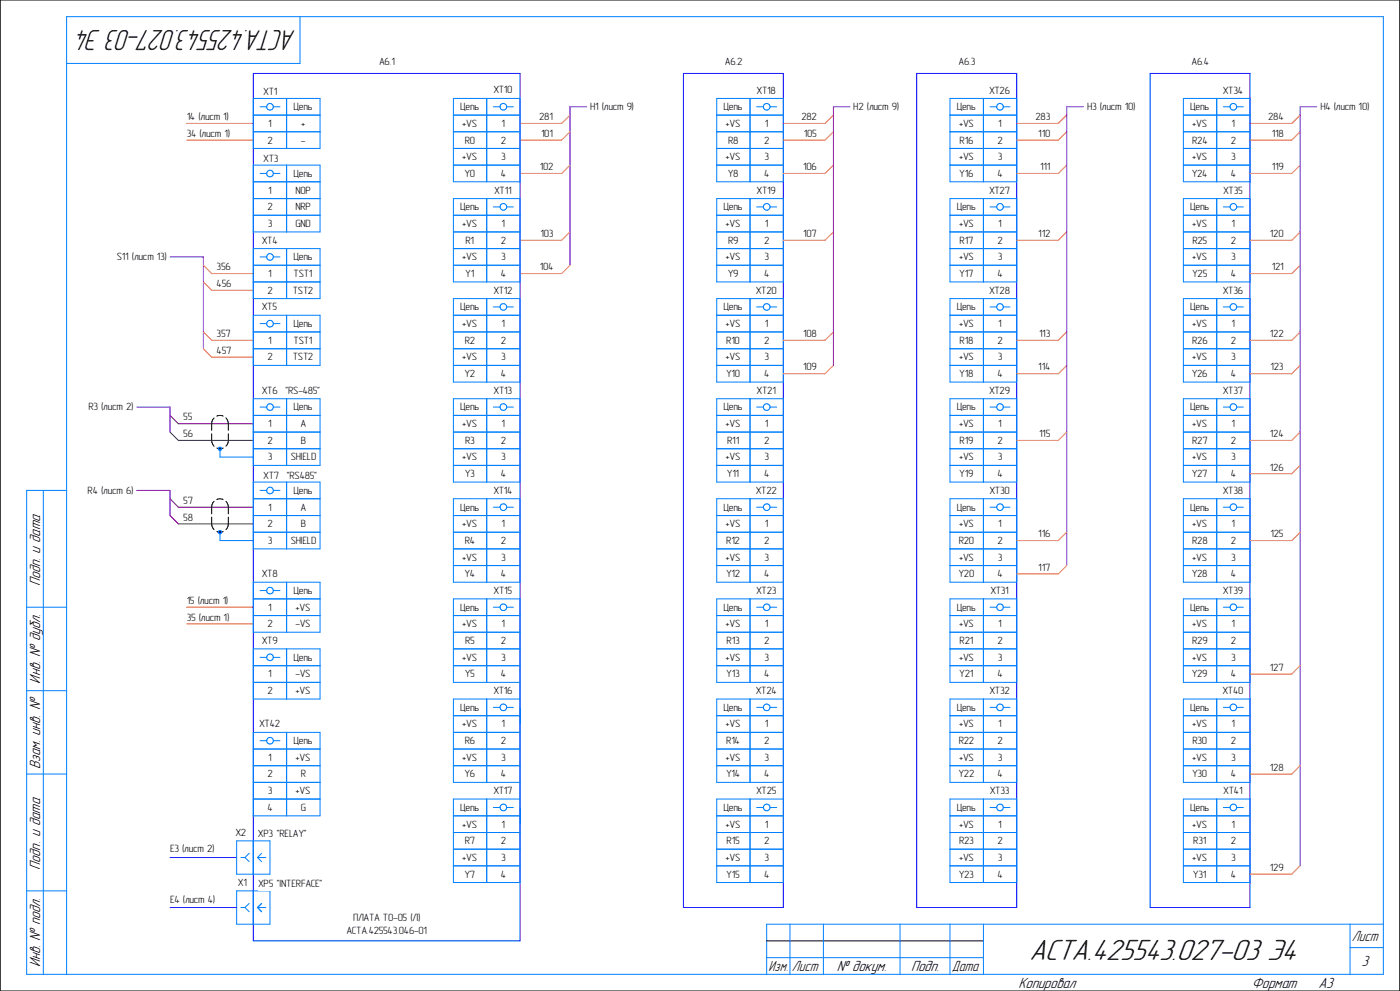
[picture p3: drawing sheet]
<svg xmlns="http://www.w3.org/2000/svg" width="420mm" height="297mm" viewBox="0 0 420 297" stroke-linecap="round" stroke-linejoin="round" font-family="sans-serif">
<g fill="none" stroke="#000" stroke-width=".3">
<path d="M-.1 0v297M63.5 130a4.2 4.2 0 0 0 .7 3.8M64.2 125.3a3.9 3.9 0 0 0-.7 3.7M65 124.7l1-.2 .9 .2M65.1 134.3l.9 .2 1-.2M67.8 125.2a4.2 4.2 0 0 1 .7 3.8M68.5 130a3.9 3.9 0 0 1-.7 3.7M63.5 155a4.1 4.1 0 0 0 .7 3.7M64.2 150.2a3.9 3.9 0 0 0-.7 3.8M65.1 159.3l.9 .2 1-.2M66.9 149.7a2.07 2.07 0 0 0-1.9 0M67.8 150.2a4.1 4.1 0 0 1 .7 3.8"/>
<path d="M68.5 155a3.9 3.9 0 0 1-.7 3.7"/>
</g>
<path d="M65.5 134h1v1h-1zM65.5 159h1v1h-1z" fill="#000"/>
<path d="M76 22h80v260h-80zM205 22h30v250h-30zM275 22h30v250h-30zM345 22h30v250h-30z" fill="none" stroke="#00f" stroke-width=".3"/>
<g fill="none" stroke="#0080ff" stroke-width=".3">
<path d="M76 34.5h20M76 29.5h20v15h-20zM76 39.5h20M78 32h2M82 32h2M86 29.5v15M136 34.5h20M136 29.5h20v25h-20zM136 39.5h20M146 29.5v25M148 32h2M152 32h2"/>
<path d="M215 34.5h20M215 29.5h20v25h-20zM215 39.5h20M225 29.5v25M227 32h2M231 32h2M285 34.5h20M285 29.5h20v25h-20zM285 39.5h20M295 29.5v25M297 32h2M301 32h2"/>
<path d="M355 34.5h20M355 29.5h20v25h-20zM355 39.5h20M365 29.5v25M367 32h2M371 32h2M76 49.5h20v20h-20zM76 54.5h20M76 59.5h20M78 52h2M82 52h2M86 49.5v20"/>
<path d="M136 44.5h20M136 49.5h20M136 59.5h20v25h-20zM146 59.5v25M215 44.5h20M215 49.5h20M215 59.5h20v25h-20zM225 59.5v25M285 44.5h20M285 49.5h20M285 59.5h20v25h-20zM295 59.5v25"/>
<path d="M355 59.5h20v25h-20zM355 44.5h20M355 49.5h20M365 59.5v25M76 64.5h20M76 74.5h20v15h-20zM76 79.5h20M78 77h2M82 77h2M86 74.5v15M136 64.5h20M136 69.5h20"/>
<path d="M136 74.5h20M136 79.5h20M148 62h2M152 62h2M215 64.5h20M215 69.5h20M215 74.5h20M215 79.5h20M227 62h2M231 62h2M285 64.5h20M285 69.5h20"/>
<path d="M285 74.5h20M285 79.5h20M297 62h2M301 62h2M355 64.5h20M355 69.5h20M355 74.5h20M355 79.5h20M367 62h2M371 62h2M76 84.5h20M76 94.5h20v15h-20z"/>
<path d="M76 99.5h20M78 97h2M82 97h2M86 94.5v15M136 94.5h20M136 89.5h20v25h-20zM136 99.5h20M146 89.5v25M148 92h2M152 92h2M215 94.5h20M215 89.5h20v25h-20z"/>
<path d="M215 99.5h20M225 89.5v25M227 92h2M231 92h2M285 94.5h20M285 89.5h20v25h-20zM285 99.5h20M295 89.5v25M297 92h2M301 92h2M355 89.5h20v25h-20zM355 94.5h20"/>
<path d="M355 99.5h20M365 89.5v25M367 92h2M371 92h2M76 104.5h20M76 119.5h20v20h-20zM86 119.5v20M136 104.5h20M136 109.5h20M136 119.5h20v25h-20zM146 119.5v25M215 104.5h20"/>
<path d="M215 109.5h20M215 119.5h20v25h-20zM225 119.5v25M285 104.5h20M285 109.5h20M285 119.5h20v25h-20zM295 119.5v25M355 119.5h20v25h-20zM355 104.5h20M355 109.5h20M365 119.5v25M66 134.5v2.5h10"/>
<path d="M76 124.5h20M76 129.5h20M76 134.5h20M78 122h2M82 122h2M136 124.5h20M136 129.5h20M136 134.5h20M136 139.5h20M148 122h2M152 122h2M215 124.5h20"/>
<path d="M215 129.5h20M215 134.5h20M215 139.5h20M227 122h2M231 122h2M285 124.5h20M285 129.5h20M285 134.5h20M285 139.5h20M297 122h2M301 122h2M355 124.5h20"/>
<path d="M355 129.5h20M355 134.5h20M355 139.5h20M367 122h2M371 122h2M66 159.5v2.5h10M76 144.5h20v20h-20zM76 154.5h20M76 149.5h20M76 159.5h20M78 147h2M82 147h2"/>
<path d="M86 144.5v20M136 154.5h20M136 149.5h20v25h-20zM136 159.5h20M146 149.5v25M148 152h2M152 152h2M215 154.5h20M215 159.5h20M225 149.5v25M227 152h2M231 152h2"/>
<path d="M285 154.5h20M285 149.5h20v25h-20zM285 159.5h20M295 149.5v25M297 152h2M301 152h2M355 149.5h20v25h-20zM355 154.5h20M355 159.5h20M365 149.5v25M367 152h2M371 152h2"/>
<path d="M76 174.5h20v15h-20zM76 179.5h20M78 177h2M82 177h2M86 174.5v15M136 164.5h20M136 169.5h20M146 179.5v25M215 164.5h20M215 169.5h20M225 179.5v25M235 174.5h-20v-25h20v115h-20v-25h20"/>
<path d="M235 179.5h-20v25h20M285 164.5h20M285 169.5h20M285 179.5h20v25h-20zM295 179.5v25M355 179.5h20v25h-20zM355 164.5h20M355 169.5h20M365 179.5v25M76 184.5h20M76 194.5h20v15h-20zM76 199.5h20"/>
<path d="M78 197h2M82 197h2M86 194.5v15M136 184.5h20M136 189.5h20M136 194.5h20M136 199.5h20M148 182h2M152 182h2M215 184.5h20M215 189.5h20M215 194.5h20"/>
<path d="M215 199.5h20M227 182h2M231 182h2M285 184.5h20M285 189.5h20M285 194.5h20M285 199.5h20M297 182h2M301 182h2M355 184.5h20M355 189.5h20M355 194.5h20"/>
<path d="M355 199.5h20M367 182h2M371 182h2M76 204.5h20M76 219.5h20v25h-20zM86 219.5v25M136 214.5h20M136 219.5h20M146 209.5v25M148 212h2M152 212h2M156 204.5h-20v-25h20v85h-20v-25h20"/>
<path d="M156 209.5h-20v25h20M215 214.5h20M215 219.5h20M225 209.5v25M227 212h2M231 212h2M235 209.5h-20v25h20M285 214.5h20M285 209.5h20v25h-20zM285 219.5h20M295 209.5v25M297 212h2"/>
<path d="M301 212h2M355 209.5h20v25h-20zM355 214.5h20M355 219.5h20M365 209.5v25M367 212h2M371 212h2M76 224.5h20M76 229.5h20M76 234.5h20M76 239.5h20M78 222h2"/>
<path d="M82 222h2M136 224.5h20M136 229.5h20M146 239.5v25M215 224.5h20M215 229.5h20M225 239.5v25M285 224.5h20M285 229.5h20M285 239.5h20v25h-20zM295 239.5v25M355 239.5h20v25h-20z"/>
<path d="M355 224.5h20M355 229.5h20M365 239.5v25M71 252h10v10h-10zM72.3 257h1.2M73.5 257l1.3 1.2M74.8 255.7l-1.3 1.3M76 252v10M77.3 257l1.2 1.2M77.3 257h2.5M78.5 255.7l-1.2 1.3M136 244.5h20"/>
<path d="M136 249.5h20M136 254.5h20M136 259.5h20M148 242h2M152 242h2M215 244.5h20M215 249.5h20M215 254.5h20M215 259.5h20M227 242h2M231 242h2M285 244.5h20"/>
<path d="M285 249.5h20M285 254.5h20M285 259.5h20M297 242h2M301 242h2M355 244.5h20M355 249.5h20M355 254.5h20M355 259.5h20M367 242h2M371 242h2M71 267h10v10h-10z"/>
<path d="M72.3 272h1.2M73.5 272l1.3 1.3M74.8 270.8l-1.3 1.2M76 267v10M77.3 272l1.2 1.3M77.3 272h2.5M78.5 270.8l-1.2 1.2"/>
<circle cx="81" cy="32" r="1.01"/>
<circle cx="151" cy="32" r="1.01"/>
<circle cx="230" cy="32" r="1.01"/>
<circle cx="300" cy="32" r="1.01"/>
<circle cx="370" cy="32" r="1"/>
<circle cx="81" cy="52" r="1"/>
<circle cx="81" cy="77" r="1"/>
<circle cx="151" cy="62" r="1"/>
<circle cx="230" cy="62" r="1"/>
<circle cx="300" cy="62" r="1"/>
<circle cx="370" cy="62" r="1"/>
<circle cx="81" cy="97" r="1"/>
<circle cx="151" cy="92" r="1.01"/>
<circle cx="230" cy="92" r="1.01"/>
<circle cx="300" cy="92" r="1.01"/>
<circle cx="370" cy="92" r="1.01"/>
<circle cx="66" cy="134.5" r=".5"/>
<circle cx="81" cy="122" r="1.01"/>
<circle cx="151" cy="122" r="1.01"/>
<circle cx="230" cy="122" r="1.01"/>
<circle cx="300" cy="122" r="1.01"/>
<circle cx="370" cy="122" r="1.01"/>
<circle cx="66" cy="159.5" r=".51"/>
<circle cx="81" cy="147" r="1"/>
<circle cx="151" cy="152" r="1"/>
<circle cx="230" cy="152" r="1"/>
<circle cx="300" cy="152" r="1"/>
<circle cx="370" cy="152" r="1"/>
<circle cx="81" cy="177" r="1"/>
<circle cx="81" cy="197" r="1"/>
<circle cx="151" cy="182" r="1.01"/>
<circle cx="230" cy="182" r="1.01"/>
<circle cx="300" cy="182" r="1.01"/>
<circle cx="370" cy="182" r="1.01"/>
<circle cx="151" cy="212" r="1.01"/>
<circle cx="230" cy="212" r="1.01"/>
<circle cx="300" cy="212" r="1.01"/>
<circle cx="370" cy="212" r="1.01"/>
<circle cx="81" cy="222" r="1"/>
<circle cx="151" cy="242" r="1"/>
<circle cx="230" cy="242" r="1"/>
<circle cx="300" cy="242" r="1"/>
<circle cx="370" cy="242" r="1"/>
</g>
<path d="M176 32h-5v47.5M255 32h-5v77.5M325 32h-5v137.5M395 32h-5v227.5M51 77h10v27.5M41 122h10v7.5M41 147h10v7.5M51 257h20M51 272h20" fill="none" stroke="#8000ff" stroke-width=".3"/>
<path d="M56 37h20M171 34.5l-2.5 2.5h-12.5M250 34.5l-2.5 2.5h-12.5M320 34.5l-2.5 2.5h-12.5M390 34.5l-2.5 2.5h-12.5M56 182h20" fill="none" stroke="#f00" stroke-width=".3"/>
<g fill="none" stroke="#ff8000" stroke-width=".3">
<path d="M171 39.5l-2.5 2.5h-12.5M250 39.5l-2.5 2.5h-12.5M320 39.5l-2.5 2.5h-12.5M390 39.5l-2.5 2.5h-12.5M56 42h20M171 49.5l-2.5 2.5h-12.5M250 49.5l-2.5 2.5h-12.5M320 49.5l-2.5 2.5h-12.5M390 49.5l-2.5 2.5h-12.5M61 79.5l2.5 2.5h12.5M171 69.5l-2.5 2.5h-12.5M171 79.5l-2.5 2.5h-12.5"/>
<path d="M250 69.5l-2.5 2.5h-12.5M320 69.5l-2.5 2.5h-12.5M390 69.5l-2.5 2.5h-12.5M390 79.5l-2.5 2.5h-12.5M61 84.5l2.5 2.5h12.5M61 99.5l2.5 2.5h12.5M250 99.5l-2.5 2.5h-12.5M320 99.5l-2.5 2.5h-12.5M390 99.5l-2.5 2.5h-12.5M61 104.5l2.5 2.5h12.5M250 109.5l-2.5 2.5h-12.5M320 109.5l-2.5 2.5h-12.5"/>
<path d="M390 109.5l-2.5 2.5h-12.5M320 129.5l-2.5 2.5h-12.5M390 139.5l-2.5 2.5h-12.5M390 129.5l-2.5 2.5h-12.5M320 159.5l-2.5 2.5h-12.5M390 159.5l-2.5 2.5h-12.5M320 169.5l-2.5 2.5h-12.5M56 187h20M390 199.5l-2.5 2.5h-12.5M390 229.5l-2.5 2.5h-12.5M390 259.5l-2.5 2.5h-12.5"/>
</g>
<path d="M51 124.5l2.5 2.5h22.5M51 129.5l2.5 2.5h22.5M51 149.5l2.5 2.5h22.5M51 154.5l2.5 2.5h22.5" fill="none" stroke="#800040" stroke-width=".3"/>
<g fill="#fff">
<path d="M357 30.2h6v3.6h-6z"/>
<path d="M357.7 35.2h4.6v3.6h-4.6z"/>
<path d="M357.6 40.2h4.8v3.6h-4.8z"/>
<path d="M369.5 35.2h1v3.6h-1z"/>
<path d="M369.2 40.2h1.6v3.6h-1.6z"/>
<path d="M369.3 45.2h1.4v3.6h-1.4z"/>
<path d="M369.2 50.2h1.6v3.6h-1.6z"/>
<path d="M357.5 50.2h5v3.6h-5z"/>
<path d="M357.7 45.2h4.6v3.6h-4.6z"/>
<path d="M357 60.2h6v3.6h-6z"/>
<path d="M357.7 65.2h4.6v3.6h-4.6z"/>
<path d="M357.7 70.2h4.6v3.6h-4.6z"/>
<path d="M369.5 65.2h1v3.6h-1z"/>
<path d="M369.2 70.2h1.6v3.6h-1.6z"/>
<path d="M369.3 75.2h1.4v3.6h-1.4z"/>
<path d="M369.2 80.2h1.6v3.6h-1.6z"/>
<path d="M357.6 80.2h4.8v3.6h-4.8z"/>
<path d="M357.7 75.2h4.6v3.6h-4.6z"/>
<path d="M357 90.2h6v3.6h-6z"/>
<path d="M357.7 95.2h4.6v3.6h-4.6z"/>
<path d="M357.6 100.2h4.8v3.6h-4.8z"/>
<path d="M369.5 95.2h1v3.6h-1z"/>
<path d="M369.2 100.2h1.6v3.6h-1.6z"/>
<path d="M369.3 105.2h1.4v3.6h-1.4z"/>
<path d="M369.2 110.2h1.6v3.6h-1.6z"/>
<path d="M357.5 110.2h5v3.6h-5z"/>
<path d="M357.7 105.2h4.6v3.6h-4.6z"/>
<path d="M357 120.2h6v3.6h-6z"/>
<path d="M357.7 125.2h4.6v3.6h-4.6z"/>
<path d="M357.6 130.2h4.8v3.6h-4.8z"/>
<path d="M369.5 125.2h1v3.6h-1z"/>
<path d="M369.2 130.2h1.6v3.6h-1.6z"/>
<path d="M369.3 135.2h1.4v3.6h-1.4z"/>
<path d="M369.2 140.2h1.6v3.6h-1.6z"/>
<path d="M357.5 140.2h5v3.6h-5z"/>
<path d="M357.7 135.2h4.6v3.6h-4.6z"/>
<path d="M357 150.2h6v3.6h-6z"/>
<path d="M357.7 155.2h4.6v3.6h-4.6z"/>
<path d="M357.6 160.2h4.8v3.6h-4.8z"/>
<path d="M369.5 155.2h1v3.6h-1z"/>
<path d="M369.2 160.2h1.6v3.6h-1.6z"/>
<path d="M369.3 165.2h1.4v3.6h-1.4z"/>
<path d="M369.2 170.2h1.6v3.6h-1.6z"/>
<path d="M357.5 170.2h5v3.6h-5z"/>
<path d="M357.7 165.2h4.6v3.6h-4.6z"/>
<path d="M357 180.2h6v3.6h-6z"/>
<path d="M357.7 185.2h4.6v3.6h-4.6z"/>
<path d="M357.6 190.2h4.8v3.6h-4.8z"/>
<path d="M369.5 185.2h1v3.6h-1z"/>
<path d="M369.2 190.2h1.6v3.6h-1.6z"/>
<path d="M369.3 195.2h1.4v3.6h-1.4z"/>
<path d="M369.2 200.2h1.6v3.6h-1.6z"/>
<path d="M357.5 200.2h5v3.6h-5z"/>
<path d="M357.7 195.2h4.6v3.6h-4.6z"/>
<path d="M357 210.2h6v3.6h-6z"/>
<path d="M357.7 215.2h4.6v3.6h-4.6z"/>
<path d="M357.7 220.2h4.6v3.6h-4.6z"/>
<path d="M369.5 215.2h1v3.6h-1z"/>
<path d="M369.2 220.2h1.6v3.6h-1.6z"/>
<path d="M369.3 225.2h1.4v3.6h-1.4z"/>
<path d="M369.2 230.2h1.6v3.6h-1.6z"/>
<path d="M357.6 230.2h4.8v3.6h-4.8z"/>
<path d="M357.7 225.2h4.6v3.6h-4.6z"/>
<path d="M357 240.2h6v3.6h-6z"/>
<path d="M357.7 245.2h4.6v3.6h-4.6z"/>
<path d="M358 250.2h4v3.6h-4z"/>
<path d="M369.5 245.2h1v3.6h-1z"/>
<path d="M369.2 250.2h1.6v3.6h-1.6z"/>
<path d="M369.3 255.2h1.4v3.6h-1.4z"/>
<path d="M369.2 260.2h1.6v3.6h-1.6z"/>
<path d="M357.9 260.2h4.2v3.6h-4.2z"/>
<path d="M357.7 255.2h4.6v3.6h-4.6z"/>
<path d="M366.8 25.2h6.4v3.6h-6.4z"/>
<path d="M366.9 55.2h6.2v3.6h-6.2z"/>
<path d="M366.8 85.2h6.4v3.6h-6.4z"/>
<path d="M366.8 115.2h6.4v3.6h-6.4z"/>
<path d="M366.8 145.2h6.4v3.6h-6.4z"/>
<path d="M366.8 175.2h6.4v3.6h-6.4z"/>
<path d="M366.7 205.2h6.6v3.6h-6.6z"/>
<path d="M367 235.2h6v3.6h-6z"/>
<path d="M287 30.2h6v3.6h-6z"/>
<path d="M287.7 35.2h4.6v3.6h-4.6z"/>
<path d="M287.9 40.2h4.2v3.6h-4.2z"/>
<path d="M299.5 35.2h1v3.6h-1z"/>
<path d="M299.2 40.2h1.6v3.6h-1.6z"/>
<path d="M299.3 45.2h1.4v3.6h-1.4z"/>
<path d="M299.2 50.2h1.6v3.6h-1.6z"/>
<path d="M287.8 50.2h4.4v3.6h-4.4z"/>
<path d="M287.7 45.2h4.6v3.6h-4.6z"/>
<path d="M287 60.2h6v3.6h-6z"/>
<path d="M287.7 65.2h4.6v3.6h-4.6z"/>
<path d="M287.9 70.2h4.2v3.6h-4.2z"/>
<path d="M299.5 65.2h1v3.6h-1z"/>
<path d="M299.2 70.2h1.6v3.6h-1.6z"/>
<path d="M299.3 75.2h1.4v3.6h-1.4z"/>
<path d="M299.2 80.2h1.6v3.6h-1.6z"/>
<path d="M287.8 80.2h4.4v3.6h-4.4z"/>
<path d="M287.7 75.2h4.6v3.6h-4.6z"/>
<path d="M287 90.2h6v3.6h-6z"/>
<path d="M287.7 95.2h4.6v3.6h-4.6z"/>
<path d="M287.9 100.2h4.2v3.6h-4.2z"/>
<path d="M299.5 95.2h1v3.6h-1z"/>
<path d="M299.2 100.2h1.6v3.6h-1.6z"/>
<path d="M299.3 105.2h1.4v3.6h-1.4z"/>
<path d="M299.2 110.2h1.6v3.6h-1.6z"/>
<path d="M287.8 110.2h4.4v3.6h-4.4z"/>
<path d="M287.7 105.2h4.6v3.6h-4.6z"/>
<path d="M287 120.2h6v3.6h-6z"/>
<path d="M287.7 125.2h4.6v3.6h-4.6z"/>
<path d="M287.9 130.2h4.2v3.6h-4.2z"/>
<path d="M299.5 125.2h1v3.6h-1z"/>
<path d="M299.2 130.2h1.6v3.6h-1.6z"/>
<path d="M299.3 135.2h1.4v3.6h-1.4z"/>
<path d="M299.2 140.2h1.6v3.6h-1.6z"/>
<path d="M287.8 140.2h4.4v3.6h-4.4z"/>
<path d="M287.7 135.2h4.6v3.6h-4.6z"/>
<path d="M287 150.2h6v3.6h-6z"/>
<path d="M287.7 155.2h4.6v3.6h-4.6z"/>
<path d="M287.6 160.2h4.8v3.6h-4.8z"/>
<path d="M299.5 155.2h1v3.6h-1z"/>
<path d="M299.2 160.2h1.6v3.6h-1.6z"/>
<path d="M299.3 165.2h1.4v3.6h-1.4z"/>
<path d="M299.2 170.2h1.6v3.6h-1.6z"/>
<path d="M287.5 170.2h5v3.6h-5z"/>
<path d="M287.7 165.2h4.6v3.6h-4.6z"/>
<path d="M287 180.2h6v3.6h-6z"/>
<path d="M287.7 185.2h4.6v3.6h-4.6z"/>
<path d="M287.9 190.2h4.2v3.6h-4.2z"/>
<path d="M299.5 185.2h1v3.6h-1z"/>
<path d="M299.2 190.2h1.6v3.6h-1.6z"/>
<path d="M299.3 195.2h1.4v3.6h-1.4z"/>
<path d="M299.2 200.2h1.6v3.6h-1.6z"/>
<path d="M287.8 200.2h4.4v3.6h-4.4z"/>
<path d="M287.7 195.2h4.6v3.6h-4.6z"/>
<path d="M287 210.2h6v3.6h-6z"/>
<path d="M287.7 215.2h4.6v3.6h-4.6z"/>
<path d="M287.6 220.2h4.8v3.6h-4.8z"/>
<path d="M299.5 215.2h1v3.6h-1z"/>
<path d="M299.2 220.2h1.6v3.6h-1.6z"/>
<path d="M299.3 225.2h1.4v3.6h-1.4z"/>
<path d="M299.2 230.2h1.6v3.6h-1.6z"/>
<path d="M287.5 230.2h5v3.6h-5z"/>
<path d="M287.7 225.2h4.6v3.6h-4.6z"/>
<path d="M287 240.2h6v3.6h-6z"/>
<path d="M287.7 245.2h4.6v3.6h-4.6z"/>
<path d="M287.7 250.2h4.6v3.6h-4.6z"/>
<path d="M299.5 245.2h1v3.6h-1z"/>
<path d="M299.2 250.2h1.6v3.6h-1.6z"/>
<path d="M299.3 255.2h1.4v3.6h-1.4z"/>
<path d="M299.2 260.2h1.6v3.6h-1.6z"/>
<path d="M287.6 260.2h4.8v3.6h-4.8z"/>
<path d="M287.7 255.2h4.6v3.6h-4.6z"/>
<path d="M296.7 25.2h6.6v3.6h-6.6z"/>
<path d="M296.7 55.2h6.6v3.6h-6.6z"/>
<path d="M296.7 85.2h6.6v3.6h-6.6z"/>
<path d="M296.7 115.2h6.6v3.6h-6.6z"/>
<path d="M296.8 145.2h6.4v3.6h-6.4z"/>
<path d="M297.1 175.2h5.8v3.6h-5.8z"/>
<path d="M296.8 205.2h6.4v3.6h-6.4z"/>
<path d="M296.9 235.2h6.2v3.6h-6.2z"/>
<path d="M227 25.2h6v3.6h-6z"/>
<path d="M227 55.2h6v3.6h-6z"/>
<path d="M226.7 85.2h6.6v3.6h-6.6z"/>
<path d="M227 115.2h6v3.6h-6z"/>
<path d="M226.7 145.2h6.6v3.6h-6.6z"/>
<path d="M226.8 175.2h6.4v3.6h-6.4z"/>
<path d="M226.7 205.2h6.6v3.6h-6.6z"/>
<path d="M226.8 235.2h6.4v3.6h-6.4z"/>
<path d="M217 240.2h6v3.6h-6z"/>
<path d="M217.7 245.2h4.6v3.6h-4.6z"/>
<path d="M218 250.2h4v3.6h-4z"/>
<path d="M229.5 245.2h1v3.6h-1z"/>
<path d="M229.2 250.2h1.6v3.6h-1.6z"/>
<path d="M229.3 255.2h1.4v3.6h-1.4z"/>
<path d="M229.2 260.2h1.6v3.6h-1.6z"/>
<path d="M217.9 260.2h4.2v3.6h-4.2z"/>
<path d="M217.7 255.2h4.6v3.6h-4.6z"/>
<path d="M217 210.2h6v3.6h-6z"/>
<path d="M217.7 215.2h4.6v3.6h-4.6z"/>
<path d="M217.9 220.2h4.2v3.6h-4.2z"/>
<path d="M229.5 215.2h1v3.6h-1z"/>
<path d="M229.2 220.2h1.6v3.6h-1.6z"/>
<path d="M229.3 225.2h1.4v3.6h-1.4z"/>
<path d="M229.2 230.2h1.6v3.6h-1.6z"/>
<path d="M217.8 230.2h4.4v3.6h-4.4z"/>
<path d="M217.7 225.2h4.6v3.6h-4.6z"/>
<path d="M217 180.2h6v3.6h-6z"/>
<path d="M217.7 185.2h4.6v3.6h-4.6z"/>
<path d="M218 190.2h4v3.6h-4z"/>
<path d="M229.5 185.2h1v3.6h-1z"/>
<path d="M229.2 190.2h1.6v3.6h-1.6z"/>
<path d="M229.3 195.2h1.4v3.6h-1.4z"/>
<path d="M229.2 200.2h1.6v3.6h-1.6z"/>
<path d="M217.9 200.2h4.2v3.6h-4.2z"/>
<path d="M217.7 195.2h4.6v3.6h-4.6z"/>
<path d="M217 150.2h6v3.6h-6z"/>
<path d="M217.7 155.2h4.6v3.6h-4.6z"/>
<path d="M217.9 160.2h4.2v3.6h-4.2z"/>
<path d="M229.5 155.2h1v3.6h-1z"/>
<path d="M229.2 160.2h1.6v3.6h-1.6z"/>
<path d="M229.3 165.2h1.4v3.6h-1.4z"/>
<path d="M229.2 170.2h1.6v3.6h-1.6z"/>
<path d="M217.8 170.2h4.4v3.6h-4.4z"/>
<path d="M217.7 165.2h4.6v3.6h-4.6z"/>
<path d="M217 120.2h6v3.6h-6z"/>
<path d="M217.7 125.2h4.6v3.6h-4.6z"/>
<path d="M218.1 130.2h3.8v3.6h-3.8z"/>
<path d="M229.5 125.2h1v3.6h-1z"/>
<path d="M229.2 130.2h1.6v3.6h-1.6z"/>
<path d="M229.3 135.2h1.4v3.6h-1.4z"/>
<path d="M229.2 140.2h1.6v3.6h-1.6z"/>
<path d="M218.1 140.2h3.9v3.6h-3.9z"/>
<path d="M217.7 135.2h4.6v3.6h-4.6z"/>
<path d="M217 90.2h6v3.6h-6z"/>
<path d="M217.7 95.2h4.6v3.6h-4.6z"/>
<path d="M217.9 100.2h4.2v3.6h-4.2z"/>
<path d="M229.5 95.2h1v3.6h-1z"/>
<path d="M229.2 100.2h1.6v3.6h-1.6z"/>
<path d="M229.3 105.2h1.4v3.6h-1.4z"/>
<path d="M229.2 110.2h1.6v3.6h-1.6z"/>
<path d="M217.8 110.2h4.4v3.6h-4.4z"/>
<path d="M217.7 105.2h4.6v3.6h-4.6z"/>
<path d="M217 60.2h6v3.6h-6z"/>
<path d="M217.7 65.2h4.6v3.6h-4.6z"/>
<path d="M218.4 70.2h3.2v3.6h-3.2z"/>
<path d="M229.5 65.2h1v3.6h-1z"/>
<path d="M229.2 70.2h1.6v3.6h-1.6z"/>
<path d="M229.3 75.2h1.4v3.6h-1.4z"/>
<path d="M229.2 80.2h1.6v3.6h-1.6z"/>
<path d="M218.3 80.2h3.4v3.6h-3.4z"/>
<path d="M217.7 75.2h4.6v3.6h-4.6z"/>
<path d="M217 30.2h6v3.6h-6z"/>
<path d="M217.7 35.2h4.6v3.6h-4.6z"/>
<path d="M218.4 40.2h3.2v3.6h-3.2z"/>
<path d="M229.5 35.2h1v3.6h-1z"/>
<path d="M229.2 40.2h1.6v3.6h-1.6z"/>
<path d="M229.3 45.2h1.4v3.6h-1.4z"/>
<path d="M229.2 50.2h1.6v3.6h-1.6z"/>
<path d="M218.3 50.2h3.4v3.6h-3.4z"/>
<path d="M217.7 45.2h4.6v3.6h-4.6z"/>
<path d="M105.9 273.6h20.2v3.1h-20.2z"/>
<path d="M103.9 277.6h24.2v3.1h-24.2z"/>
<path d="M148 25.2h6v3.5h-6z"/>
<path d="M148.3 55.2h5.5v3.6h-5.5z"/>
<path d="M148 85.2h6v3.6h-6z"/>
<path d="M148.1 115.2h5.8v3.6h-5.8z"/>
<path d="M148 145.2h6v3.6h-6z"/>
<path d="M148 235.2h6v3.6h-6z"/>
<path d="M148 205.2h6v3.6h-6z"/>
<path d="M148.1 175.2h5.8v3.6h-5.8z"/>
<path d="M138 240.2h6v3.6h-6z"/>
<path d="M138.7 245.2h4.6v3.6h-4.6z"/>
<path d="M139.4 250.2h3.2v3.6h-3.2z"/>
<path d="M150.5 245.2h1v3.6h-1z"/>
<path d="M150.2 250.2h1.6v3.6h-1.6z"/>
<path d="M150.3 255.2h1.4v3.6h-1.4z"/>
<path d="M150.2 260.2h1.6v3.6h-1.6z"/>
<path d="M139.3 260.2h3.4v3.6h-3.4z"/>
<path d="M138.7 255.2h4.6v3.6h-4.6z"/>
<path d="M138 210.2h6v3.6h-6z"/>
<path d="M138.7 215.2h4.6v3.6h-4.6z"/>
<path d="M139.4 220.2h3.2v3.6h-3.2z"/>
<path d="M150.5 215.2h1v3.6h-1z"/>
<path d="M150.2 220.2h1.6v3.6h-1.6z"/>
<path d="M150.3 225.2h1.4v3.6h-1.4z"/>
<path d="M150.2 230.2h1.6v3.6h-1.6z"/>
<path d="M139.3 230.2h3.4v3.6h-3.4z"/>
<path d="M138.7 225.2h4.6v3.6h-4.6z"/>
<path d="M138 180.2h6v3.6h-6z"/>
<path d="M138.7 185.2h4.6v3.6h-4.6z"/>
<path d="M139.5 190.2h3v3.6h-3z"/>
<path d="M150.5 185.2h1v3.6h-1z"/>
<path d="M150.2 190.2h1.6v3.6h-1.6z"/>
<path d="M150.3 195.2h1.4v3.6h-1.4z"/>
<path d="M150.2 200.2h1.6v3.6h-1.6z"/>
<path d="M139.4 200.2h3.2v3.6h-3.2z"/>
<path d="M138.7 195.2h4.6v3.6h-4.6z"/>
<path d="M138 150.2h6v3.6h-6z"/>
<path d="M138.7 155.2h4.6v3.6h-4.6z"/>
<path d="M139.4 160.2h3.2v3.6h-3.2z"/>
<path d="M150.5 155.2h1v3.6h-1z"/>
<path d="M150.2 160.2h1.6v3.6h-1.6z"/>
<path d="M150.3 165.2h1.4v3.6h-1.4z"/>
<path d="M150.2 170.2h1.6v3.6h-1.6z"/>
<path d="M139.3 170.2h3.4v3.6h-3.4z"/>
<path d="M138.7 165.2h4.6v3.6h-4.6z"/>
<path d="M138 120.2h6v3.6h-6z"/>
<path d="M138.7 125.2h4.6v3.6h-4.6z"/>
<path d="M139.5 130.2h3v3.6h-3z"/>
<path d="M150.5 125.2h1v3.6h-1z"/>
<path d="M150.2 130.2h1.6v3.6h-1.6z"/>
<path d="M150.3 135.2h1.4v3.6h-1.4z"/>
<path d="M150.2 140.2h1.6v3.6h-1.6z"/>
<path d="M139.4 140.2h3.2v3.6h-3.2z"/>
<path d="M138.7 135.2h4.6v3.6h-4.6z"/>
<path d="M138 90.2h6v3.6h-6z"/>
<path d="M138.7 95.2h4.6v3.6h-4.6z"/>
<path d="M139.4 100.2h3.2v3.6h-3.2z"/>
<path d="M150.5 95.2h1v3.6h-1z"/>
<path d="M150.2 100.2h1.6v3.6h-1.6z"/>
<path d="M150.3 105.2h1.4v3.6h-1.4z"/>
<path d="M150.2 110.2h1.6v3.6h-1.6z"/>
<path d="M139.3 110.2h3.4v3.6h-3.4z"/>
<path d="M138.7 105.2h4.6v3.6h-4.6z"/>
<path d="M138 60.2h6v3.6h-6z"/>
<path d="M138.7 65.2h4.6v3.6h-4.6z"/>
<path d="M139.7 70.2h2.6v3.6h-2.6z"/>
<path d="M150.5 65.2h1v3.6h-1z"/>
<path d="M150.2 70.2h1.6v3.6h-1.6z"/>
<path d="M150.3 75.2h1.4v3.6h-1.4z"/>
<path d="M150.2 80.2h1.6v3.6h-1.6z"/>
<path d="M139.6 80.2h2.8v3.6h-2.8z"/>
<path d="M138.7 75.2h4.6v3.6h-4.6z"/>
<path d="M138 30.2h6v3.6h-6z"/>
<path d="M138.7 35.2h4.6v3.6h-4.6z"/>
<path d="M139.4 40.2h3.2v3.6h-3.2z"/>
<path d="M150.5 35.2h1v3.6h-1z"/>
<path d="M150.2 40.2h1.6v3.6h-1.6z"/>
<path d="M150.3 45.2h1.4v3.6h-1.4z"/>
<path d="M150.2 50.2h1.6v3.6h-1.6z"/>
<path d="M139.3 50.2h3.4v3.6h-3.4z"/>
<path d="M138.7 45.2h4.6v3.6h-4.6z"/>
<path d="M79 25.7h4.4v3.6h-4.4z"/>
<path d="M77.4 263.2h4.8v3.6h-4.8z"/>
<path d="M83 263.2h14.4v3.6h-14.4z"/>
<path d="M79 45.7h4.8v3.6h-4.8z"/>
<path d="M83 248.2h9.5v3.6h-9.5z"/>
<path d="M77.4 248.2h4.7v3.6h-4.7z"/>
<path d="M79 140.7h4.9v3.6h-4.9z"/>
<path d="M86 140.7h9.5v3.6h-9.5z"/>
<path d="M78.5 115.2h5v3.6h-5z"/>
<path d="M85.6 115.2h10.8v3.6h-10.8z"/>
<path d="M88 120.2h6v3.6h-6z"/>
<path d="M90.2 130.2h1.6v3.6h-1.6z"/>
<path d="M80.5 125.2h1v3.6h-1z"/>
<path d="M80.2 130.2h1.6v3.6h-1.6z"/>
<path d="M80.3 135.2h1.4v3.6h-1.4z"/>
<path d="M87.2 135.6h7.6v3.1h-7.6z"/>
<path d="M90.1 125.2h1.8v3.6h-1.8z"/>
<path d="M88 145.2h6v3.6h-6z"/>
<path d="M90.2 155.2h1.6v3.6h-1.6z"/>
<path d="M80.5 150.2h1v3.6h-1z"/>
<path d="M80.2 155.2h1.6v3.6h-1.6z"/>
<path d="M80.3 160.2h1.4v3.6h-1.4z"/>
<path d="M87.2 160.6h7.6v3.1h-7.6z"/>
<path d="M90.1 150.2h1.8v3.6h-1.8z"/>
<path d="M78.5 170.2h5v3.6h-5z"/>
<path d="M78.5 190.2h5v3.6h-5z"/>
<path d="M88 175.2h6v3.6h-6z"/>
<path d="M88.7 180.2h4.6v3.6h-4.6z"/>
<path d="M88.6 185.2h4.8v3.6h-4.8z"/>
<path d="M80.2 185.2h1.6v3.6h-1.6z"/>
<path d="M80.5 180.2h1v3.6h-1z"/>
<path d="M88 195.2h6v3.6h-6z"/>
<path d="M88.6 200.2h4.8v3.6h-4.8z"/>
<path d="M88.7 205.2h4.6v3.6h-4.6z"/>
<path d="M80.2 205.2h1.6v3.6h-1.6z"/>
<path d="M80.5 200.2h1v3.6h-1z"/>
<path d="M77.7 215.2h6.6v3.6h-6.6z"/>
<path d="M88 220.2h6v3.6h-6z"/>
<path d="M88.7 225.2h4.6v3.6h-4.6z"/>
<path d="M90.2 230.2h1.6v3.6h-1.6z"/>
<path d="M88.7 235.2h4.6v3.6h-4.6z"/>
<path d="M90.2 240.2h1.6v3.6h-1.6z"/>
<path d="M80.5 225.2h1v3.6h-1z"/>
<path d="M80.2 230.2h1.6v3.6h-1.6z"/>
<path d="M80.3 235.2h1.4v3.6h-1.4z"/>
<path d="M80.2 240.2h1.6v3.6h-1.6z"/>
<path d="M78.5 70.2h5v3.6h-5z"/>
<path d="M88 75.2h6v3.6h-6z"/>
<path d="M87.8 85.2h6.4v3.6h-6.4z"/>
<path d="M80.5 80.2h1v3.6h-1z"/>
<path d="M80.2 85.2h1.6v3.6h-1.6z"/>
<path d="M88.1 80.2h5.8v3.6h-5.8z"/>
<path d="M78.5 90.2h4.8v3.6h-4.8z"/>
<path d="M88 95.2h6v3.6h-6z"/>
<path d="M87.8 105.2h6.4v3.6h-6.4z"/>
<path d="M80.5 100.2h1v3.6h-1z"/>
<path d="M80.2 105.2h1.6v3.6h-1.6z"/>
<path d="M88.1 100.2h5.8v3.6h-5.8z"/>
<path d="M88.6 65.2h4.8v3.6h-4.8z"/>
<path d="M88.6 60.2h4.8v3.6h-4.8z"/>
<path d="M88.6 55.2h4.8v3.6h-4.8z"/>
<path d="M88 50.2h6v3.6h-6z"/>
<path d="M80.5 55.2h1v3.6h-1z"/>
<path d="M80.2 60.2h1.6v3.6h-1.6z"/>
<path d="M80.3 65.2h1.4v3.6h-1.4z"/>
<path d="M90.3 40.2h1.4v3.6h-1.4z"/>
<path d="M80.2 40.2h1.6v3.6h-1.6z"/>
<path d="M90.4 35.2h1.2v3.6h-1.2z"/>
<path d="M88 30.2h6v3.6h-6z"/>
<path d="M80.5 35.2h1v3.6h-1z"/>
</g>
<path d="M420 0v297M420 0h-420v297h420M230 282h65" fill="none" stroke="#000" stroke-width=".3"/>
<g fill="none" stroke="#0080ff" stroke-width=".3">
<path d="M90 5v14h-70M13 147v145M20 147h-12v145h407v-287h-395v287M8 182h12M8 207h12M8 232h12M8 267h12M237 277v15M247 277v15M270 277v15M285 277v15M295 277v15"/>
<path d="M405 277v15M415 277h-185v15M230 287h65M405 284h10"/>
</g>
<text font-size="9.4" x="308.8" y="287.7">АСТА.425543.027-03 Э4</text>
<text font-size="9.2" x="88.8" y="8.8" transform="rotate(-180 88.8 8.8)">АСТА.425543.027-03 Э4</text>
<g font-size="4.7">
<text x="12.1" y="175.7" transform="rotate(-90 12.1 175.7)">Подп. и дата</text>
<text x="12.1" y="204.9" transform="rotate(-90 12.1 204.9)">Инв. № дубл.</text>
<text x="12.1" y="230.6" transform="rotate(-90 12.1 230.6)">Взам. инв. №</text>
<text x="12.1" y="260.7" transform="rotate(-90 12.1 260.7)">Подп. и дата</text>
<text x="12.1" y="289.9" transform="rotate(-90 12.1 289.9)">Инв. № подл.</text>
<text x="251" y="291.1">№ докум.</text>
<text x="273.3" y="291.1">Подп.</text>
<text x="408.4" y="289.6">3</text>
<text x="305.5" y="296.1">Копировал</text>
<text x="375.5" y="296.1">Формат</text>
<text x="395.5" y="296.1">A3</text>
</g>
<g font-size="4.6">
<text x="405.6" y="282.1">Лист</text>
<text x="230.6" y="291.1">Изм.</text>
<text x="237.6" y="291.1">Лист</text>
<text x="285.6" y="291.1">Дата</text>
</g>
<g font-size="3.1">
<text x="113.7" y="19.5">А6.1</text>
<text x="217.5" y="19.5">А6.2</text>
<text x="287.6" y="19.5">А6.3</text>
<text x="357.5" y="19.5">А6.4</text>
<text x="79" y="28.5">XT1</text>
<text x="148" y="28">XT10</text>
<text x="227" y="28">XT18</text>
<text x="296.7" y="28">XT26</text>
<text x="366.8" y="28">XT34</text>
<text x="56" y="36">14 (лист 1)</text>
<text x="88" y="33">Цепь</text>
<text x="138" y="33">Цепь</text>
<text x="161.8" y="36">281</text>
<text x="177" y="33">H1 (лист 9)</text>
<text x="217" y="33">Цепь</text>
<text x="240.5" y="36">282</text>
<text x="256" y="33">H2 (лист 9)</text>
<text x="287" y="33">Цепь</text>
<text x="310.6" y="36">283</text>
<text x="326.1" y="33">H3 (лист 10)</text>
<text x="357" y="33">Цепь</text>
<text x="380.5" y="36">284</text>
<text x="396.1" y="33">H4 (лист 10)</text>
<text x="56" y="41">34 (лист 1)</text>
<text x="80.5" y="38">1</text>
<text x="90.4" y="38">+</text>
<text x="138.7" y="38">+VS</text>
<text x="150.5" y="38">1</text>
<text x="162.3" y="41">101</text>
<text x="217.7" y="38">+VS</text>
<text x="229.5" y="38">1</text>
<text x="241.2" y="41">105</text>
<text x="287.7" y="38">+VS</text>
<text x="299.5" y="38">1</text>
<text x="311.5" y="41">110</text>
<text x="357.7" y="38">+VS</text>
<text x="369.5" y="38">1</text>
<text x="381.5" y="41">118</text>
<text x="80.2" y="43">2</text>
<text x="90.3" y="43">-</text>
<text x="139.4" y="43">R0</text>
<text x="150.2" y="43">2</text>
<text x="218.4" y="43">R8</text>
<text x="229.2" y="43">2</text>
<text x="287.9" y="43">R16</text>
<text x="299.2" y="43">2</text>
<text x="357.6" y="43">R24</text>
<text x="369.2" y="43">2</text>
<text x="79" y="48.5">XT3</text>
<text x="88" y="53">Цепь</text>
<text x="138.7" y="48">+VS</text>
<text x="139.3" y="53">Y0</text>
<text x="150.2" y="53">4</text>
<text x="150.3" y="48">3</text>
<text x="162" y="51">102</text>
<text x="217.7" y="48">+VS</text>
<text x="218.3" y="53">Y8</text>
<text x="229.2" y="53">4</text>
<text x="229.3" y="48">3</text>
<text x="241" y="51">106</text>
<text x="287.7" y="48">+VS</text>
<text x="287.8" y="53">Y16</text>
<text x="299.2" y="53">4</text>
<text x="299.3" y="48">3</text>
<text x="312" y="51">111</text>
<text x="357.5" y="53">Y24</text>
<text x="357.7" y="48">+VS</text>
<text x="369.2" y="53">4</text>
<text x="369.3" y="48">3</text>
<text x="381.5" y="51">119</text>
<text x="80.5" y="58">1</text>
<text x="88.6" y="58">NOP</text>
<text x="148.3" y="58">XT11</text>
<text x="227" y="58">XT19</text>
<text x="296.7" y="58">XT27</text>
<text x="366.9" y="58">XT35</text>
<text x="80.2" y="63">2</text>
<text x="88.6" y="63">NRP</text>
<text x="138" y="63">Цепь</text>
<text x="217" y="63">Цепь</text>
<text x="287" y="63">Цепь</text>
<text x="357" y="63">Цепь</text>
<text x="80.3" y="68">3</text>
<text x="88.6" y="68">GND</text>
<text x="138.7" y="68">+VS</text>
<text x="150.5" y="68">1</text>
<text x="162.2" y="71">103</text>
<text x="217.7" y="68">+VS</text>
<text x="229.5" y="68">1</text>
<text x="241" y="71">107</text>
<text x="287.7" y="68">+VS</text>
<text x="299.5" y="68">1</text>
<text x="311.5" y="71">112</text>
<text x="357.7" y="68">+VS</text>
<text x="369.5" y="68">1</text>
<text x="381" y="71">120</text>
<text x="78.5" y="73">XT4</text>
<text x="139.7" y="73">R1</text>
<text x="150.2" y="73">2</text>
<text x="218.4" y="73">R9</text>
<text x="229.2" y="73">2</text>
<text x="287.9" y="73">R17</text>
<text x="299.2" y="73">2</text>
<text x="357.7" y="73">R25</text>
<text x="369.2" y="73">2</text>
<text x="35.1" y="78">S11 (лист 13)</text>
<text x="65" y="81">356</text>
<text x="80.5" y="83">1</text>
<text x="88" y="78">Цепь</text>
<text x="88.1" y="83">TST1</text>
<text x="138.7" y="78">+VS</text>
<text x="139.6" y="83">Y1</text>
<text x="150.2" y="83">4</text>
<text x="150.3" y="78">3</text>
<text x="162" y="81">104</text>
<text x="217.7" y="78">+VS</text>
<text x="218.3" y="83">Y9</text>
<text x="229.2" y="83">4</text>
<text x="229.3" y="78">3</text>
<text x="287.7" y="78">+VS</text>
<text x="287.8" y="83">Y17</text>
<text x="299.2" y="83">4</text>
<text x="299.3" y="78">3</text>
<text x="357.6" y="83">Y25</text>
<text x="357.7" y="78">+VS</text>
<text x="369.2" y="83">4</text>
<text x="369.3" y="78">3</text>
<text x="381.5" y="81">121</text>
<text x="65" y="86">456</text>
<text x="80.2" y="88">2</text>
<text x="87.8" y="88">TST2</text>
<text x="148" y="88">XT12</text>
<text x="226.7" y="88">XT20</text>
<text x="296.7" y="88">XT28</text>
<text x="366.8" y="88">XT36</text>
<text x="78.5" y="93">XT5</text>
<text x="138" y="93">Цепь</text>
<text x="217" y="93">Цепь</text>
<text x="287" y="93">Цепь</text>
<text x="357" y="93">Цепь</text>
<text x="65" y="101">357</text>
<text x="88" y="98">Цепь</text>
<text x="138.7" y="98">+VS</text>
<text x="150.5" y="98">1</text>
<text x="217.7" y="98">+VS</text>
<text x="229.5" y="98">1</text>
<text x="241" y="101">108</text>
<text x="287.7" y="98">+VS</text>
<text x="299.5" y="98">1</text>
<text x="311.7" y="101">113</text>
<text x="357.7" y="98">+VS</text>
<text x="369.5" y="98">1</text>
<text x="381" y="101">122</text>
<text x="65" y="106">457</text>
<text x="80.5" y="103">1</text>
<text x="88.1" y="103">TST1</text>
<text x="139.4" y="103">R2</text>
<text x="150.2" y="103">2</text>
<text x="217.9" y="103">R10</text>
<text x="229.2" y="103">2</text>
<text x="287.9" y="103">R18</text>
<text x="299.2" y="103">2</text>
<text x="357.6" y="103">R26</text>
<text x="369.2" y="103">2</text>
<text x="80.2" y="108">2</text>
<text x="87.8" y="108">TST2</text>
<text x="138.7" y="108">+VS</text>
<text x="139.3" y="113">Y2</text>
<text x="150.2" y="113">4</text>
<text x="150.3" y="108">3</text>
<text x="217.7" y="108">+VS</text>
<text x="217.8" y="113">Y10</text>
<text x="229.2" y="113">4</text>
<text x="229.3" y="108">3</text>
<text x="241" y="111">109</text>
<text x="287.7" y="108">+VS</text>
<text x="287.8" y="113">Y18</text>
<text x="299.2" y="113">4</text>
<text x="299.3" y="108">3</text>
<text x="311.5" y="111">114</text>
<text x="357.5" y="113">Y26</text>
<text x="357.7" y="108">+VS</text>
<text x="369.2" y="113">4</text>
<text x="369.3" y="108">3</text>
<text x="381.2" y="111">123</text>
<text x="78.5" y="118">XT6</text>
<text x="85.6" y="118">&quot;RS-485&quot;</text>
<text x="148.1" y="118">XT13</text>
<text x="227" y="118">XT21</text>
<text x="296.7" y="118">XT29</text>
<text x="366.8" y="118">XT37</text>
<text x="26.5" y="123">R3 (лист 2)</text>
<text x="55" y="126">55</text>
<text x="88" y="123">Цепь</text>
<text x="138" y="123">Цепь</text>
<text x="217" y="123">Цепь</text>
<text x="287" y="123">Цепь</text>
<text x="357" y="123">Цепь</text>
<text x="55" y="131">56</text>
<text x="80.5" y="128">1</text>
<text x="90.1" y="128">A</text>
<text x="138.7" y="128">+VS</text>
<text x="150.5" y="128">1</text>
<text x="217.7" y="128">+VS</text>
<text x="229.5" y="128">1</text>
<text x="287.7" y="128">+VS</text>
<text x="299.5" y="128">1</text>
<text x="311.7" y="131">115</text>
<text x="357.7" y="128">+VS</text>
<text x="369.5" y="128">1</text>
<text x="381" y="131">124</text>
<text x="80.2" y="133">2</text>
<text x="90.2" y="133">B</text>
<text x="139.5" y="133">R3</text>
<text x="150.2" y="133">2</text>
<text x="218.1" y="133">R11</text>
<text x="229.2" y="133">2</text>
<text x="287.9" y="133">R19</text>
<text x="299.2" y="133">2</text>
<text x="357.6" y="133">R27</text>
<text x="369.2" y="133">2</text>
<text x="79" y="143.5">XT7</text>
<text x="80.3" y="138">3</text>
<text x="86" y="143.5">&quot;RS485&quot;</text>
<text x="87.2" y="138">SHIELD</text>
<text x="138.7" y="138">+VS</text>
<text x="139.4" y="143">Y3</text>
<text x="150.2" y="143">4</text>
<text x="150.3" y="138">3</text>
<text x="217.7" y="138">+VS</text>
<text x="218.1" y="143">Y11</text>
<text x="229.2" y="143">4</text>
<text x="229.3" y="138">3</text>
<text x="287.7" y="138">+VS</text>
<text x="287.8" y="143">Y19</text>
<text x="299.2" y="143">4</text>
<text x="299.3" y="138">3</text>
<text x="357.5" y="143">Y27</text>
<text x="357.7" y="138">+VS</text>
<text x="369.2" y="143">4</text>
<text x="369.3" y="138">3</text>
<text x="381" y="141">126</text>
<text x="26.3" y="148">R4 (лист 6)</text>
<text x="88" y="148">Цепь</text>
<text x="148" y="148">XT14</text>
<text x="226.7" y="148">XT22</text>
<text x="296.8" y="148">XT30</text>
<text x="366.8" y="148">XT38</text>
<text x="55" y="156">58</text>
<text x="55" y="151">57</text>
<text x="80.5" y="153">1</text>
<text x="90.1" y="153">A</text>
<text x="138" y="153">Цепь</text>
<text x="217" y="153">Цепь</text>
<text x="287" y="153">Цепь</text>
<text x="357" y="153">Цепь</text>
<text x="80.2" y="158">2</text>
<text x="90.2" y="158">B</text>
<text x="138.7" y="158">+VS</text>
<text x="150.5" y="158">1</text>
<text x="217.7" y="158">+VS</text>
<text x="229.5" y="158">1</text>
<text x="287.7" y="158">+VS</text>
<text x="299.5" y="158">1</text>
<text x="311.5" y="161">116</text>
<text x="357.7" y="158">+VS</text>
<text x="369.5" y="158">1</text>
<text x="381.2" y="161">125</text>
<text x="80.3" y="163">3</text>
<text x="87.2" y="163">SHIELD</text>
<text x="139.4" y="163">R4</text>
<text x="150.2" y="163">2</text>
<text x="217.9" y="163">R12</text>
<text x="229.2" y="163">2</text>
<text x="287.6" y="163">R20</text>
<text x="299.2" y="163">2</text>
<text x="357.6" y="163">R28</text>
<text x="369.2" y="163">2</text>
<text x="78.5" y="173">XT8</text>
<text x="138.7" y="168">+VS</text>
<text x="139.3" y="173">Y4</text>
<text x="150.2" y="173">4</text>
<text x="150.3" y="168">3</text>
<text x="217.7" y="168">+VS</text>
<text x="217.8" y="173">Y12</text>
<text x="229.2" y="173">4</text>
<text x="229.3" y="168">3</text>
<text x="287.5" y="173">Y20</text>
<text x="287.7" y="168">+VS</text>
<text x="299.2" y="173">4</text>
<text x="299.3" y="168">3</text>
<text x="311.5" y="171">117</text>
<text x="357.5" y="173">Y28</text>
<text x="357.7" y="168">+VS</text>
<text x="369.2" y="173">4</text>
<text x="369.3" y="168">3</text>
<text x="88" y="178">Цепь</text>
<text x="148.1" y="178">XT15</text>
<text x="226.8" y="178">XT23</text>
<text x="297.1" y="178">XT31</text>
<text x="366.8" y="178">XT39</text>
<text x="56" y="181">15 (лист 1)</text>
<text x="80.5" y="183">1</text>
<text x="88.7" y="183">+VS</text>
<text x="138" y="183">Цепь</text>
<text x="217" y="183">Цепь</text>
<text x="287" y="183">Цепь</text>
<text x="357" y="183">Цепь</text>
<text x="56" y="186">35 (лист 1)</text>
<text x="80.2" y="188">2</text>
<text x="88.6" y="188">-VS</text>
<text x="138.7" y="188">+VS</text>
<text x="150.5" y="188">1</text>
<text x="217.7" y="188">+VS</text>
<text x="229.5" y="188">1</text>
<text x="287.7" y="188">+VS</text>
<text x="299.5" y="188">1</text>
<text x="357.7" y="188">+VS</text>
<text x="369.5" y="188">1</text>
<text x="78.5" y="193">XT9</text>
<text x="139.5" y="193">R5</text>
<text x="150.2" y="193">2</text>
<text x="218" y="193">R13</text>
<text x="229.2" y="193">2</text>
<text x="287.9" y="193">R21</text>
<text x="299.2" y="193">2</text>
<text x="357.6" y="193">R29</text>
<text x="369.2" y="193">2</text>
<text x="80.5" y="203">1</text>
<text x="88" y="198">Цепь</text>
<text x="88.6" y="203">-VS</text>
<text x="138.7" y="198">+VS</text>
<text x="139.4" y="203">Y5</text>
<text x="150.2" y="203">4</text>
<text x="150.3" y="198">3</text>
<text x="217.7" y="198">+VS</text>
<text x="217.9" y="203">Y13</text>
<text x="229.2" y="203">4</text>
<text x="229.3" y="198">3</text>
<text x="287.7" y="198">+VS</text>
<text x="287.8" y="203">Y21</text>
<text x="299.2" y="203">4</text>
<text x="299.3" y="198">3</text>
<text x="357.5" y="203">Y29</text>
<text x="357.7" y="198">+VS</text>
<text x="369.2" y="203">4</text>
<text x="369.3" y="198">3</text>
<text x="381" y="201">127</text>
<text x="80.2" y="208">2</text>
<text x="88.7" y="208">+VS</text>
<text x="148" y="208">XT16</text>
<text x="226.7" y="208">XT24</text>
<text x="296.8" y="208">XT32</text>
<text x="366.7" y="208">XT40</text>
<text x="138" y="213">Цепь</text>
<text x="217" y="213">Цепь</text>
<text x="287" y="213">Цепь</text>
<text x="357" y="213">Цепь</text>
<text x="77.7" y="218">XT42</text>
<text x="138.7" y="218">+VS</text>
<text x="150.5" y="218">1</text>
<text x="217.7" y="218">+VS</text>
<text x="229.5" y="218">1</text>
<text x="287.7" y="218">+VS</text>
<text x="299.5" y="218">1</text>
<text x="357.7" y="218">+VS</text>
<text x="369.5" y="218">1</text>
<text x="88" y="223">Цепь</text>
<text x="139.4" y="223">R6</text>
<text x="150.2" y="223">2</text>
<text x="217.9" y="223">R14</text>
<text x="229.2" y="223">2</text>
<text x="287.6" y="223">R22</text>
<text x="299.2" y="223">2</text>
<text x="357.7" y="223">R30</text>
<text x="369.2" y="223">2</text>
<text x="80.2" y="233">2</text>
<text x="80.5" y="228">1</text>
<text x="88.7" y="228">+VS</text>
<text x="90.2" y="233">R</text>
<text x="138.7" y="228">+VS</text>
<text x="139.3" y="233">Y6</text>
<text x="150.2" y="233">4</text>
<text x="150.3" y="228">3</text>
<text x="217.7" y="228">+VS</text>
<text x="217.8" y="233">Y14</text>
<text x="229.2" y="233">4</text>
<text x="229.3" y="228">3</text>
<text x="287.5" y="233">Y22</text>
<text x="287.7" y="228">+VS</text>
<text x="299.2" y="233">4</text>
<text x="299.3" y="228">3</text>
<text x="357.6" y="233">Y30</text>
<text x="357.7" y="228">+VS</text>
<text x="369.2" y="233">4</text>
<text x="369.3" y="228">3</text>
<text x="381" y="231">128</text>
<text x="80.3" y="238">3</text>
<text x="88.7" y="238">+VS</text>
<text x="148" y="238">XT17</text>
<text x="226.8" y="238">XT25</text>
<text x="296.9" y="238">XT33</text>
<text x="367" y="238">XT41</text>
<text x="80.2" y="243">4</text>
<text x="90.2" y="243">G</text>
<text x="138" y="243">Цепь</text>
<text x="217" y="243">Цепь</text>
<text x="287" y="243">Цепь</text>
<text x="357" y="243">Цепь</text>
<text x="70.6" y="250.5">X2</text>
<text x="77.4" y="251">XP3</text>
<text x="83" y="251">&quot;RELAY&quot;</text>
<text x="138.7" y="248">+VS</text>
<text x="150.5" y="248">1</text>
<text x="217.7" y="248">+VS</text>
<text x="229.5" y="248">1</text>
<text x="287.7" y="248">+VS</text>
<text x="299.5" y="248">1</text>
<text x="357.7" y="248">+VS</text>
<text x="369.5" y="248">1</text>
<text x="51" y="255.5">E3 (лист 2)</text>
<text x="139.4" y="253">R7</text>
<text x="150.2" y="253">2</text>
<text x="218" y="253">R15</text>
<text x="229.2" y="253">2</text>
<text x="287.7" y="253">R23</text>
<text x="299.2" y="253">2</text>
<text x="358" y="253">R31</text>
<text x="369.2" y="253">2</text>
<text x="138.7" y="258">+VS</text>
<text x="139.3" y="263">Y7</text>
<text x="150.2" y="263">4</text>
<text x="150.3" y="258">3</text>
<text x="217.7" y="258">+VS</text>
<text x="217.9" y="263">Y15</text>
<text x="229.2" y="263">4</text>
<text x="229.3" y="258">3</text>
<text x="287.6" y="263">Y23</text>
<text x="287.7" y="258">+VS</text>
<text x="299.2" y="263">4</text>
<text x="299.3" y="258">3</text>
<text x="357.7" y="258">+VS</text>
<text x="357.9" y="263">Y31</text>
<text x="369.2" y="263">4</text>
<text x="369.3" y="258">3</text>
<text x="381" y="261">129</text>
<text x="71.4" y="265.5">X1</text>
<text x="77.4" y="266">XP5</text>
<text x="83" y="266">&quot;INTERFACE&quot;</text>
<text x="51" y="270.5">E4 (лист 4)</text>
<text x="103.9" y="280">АСТА.425543.046-01</text>
<text x="105.9" y="276">ПЛАТА ТО-05 (Л)</text>
</g>
</svg>
